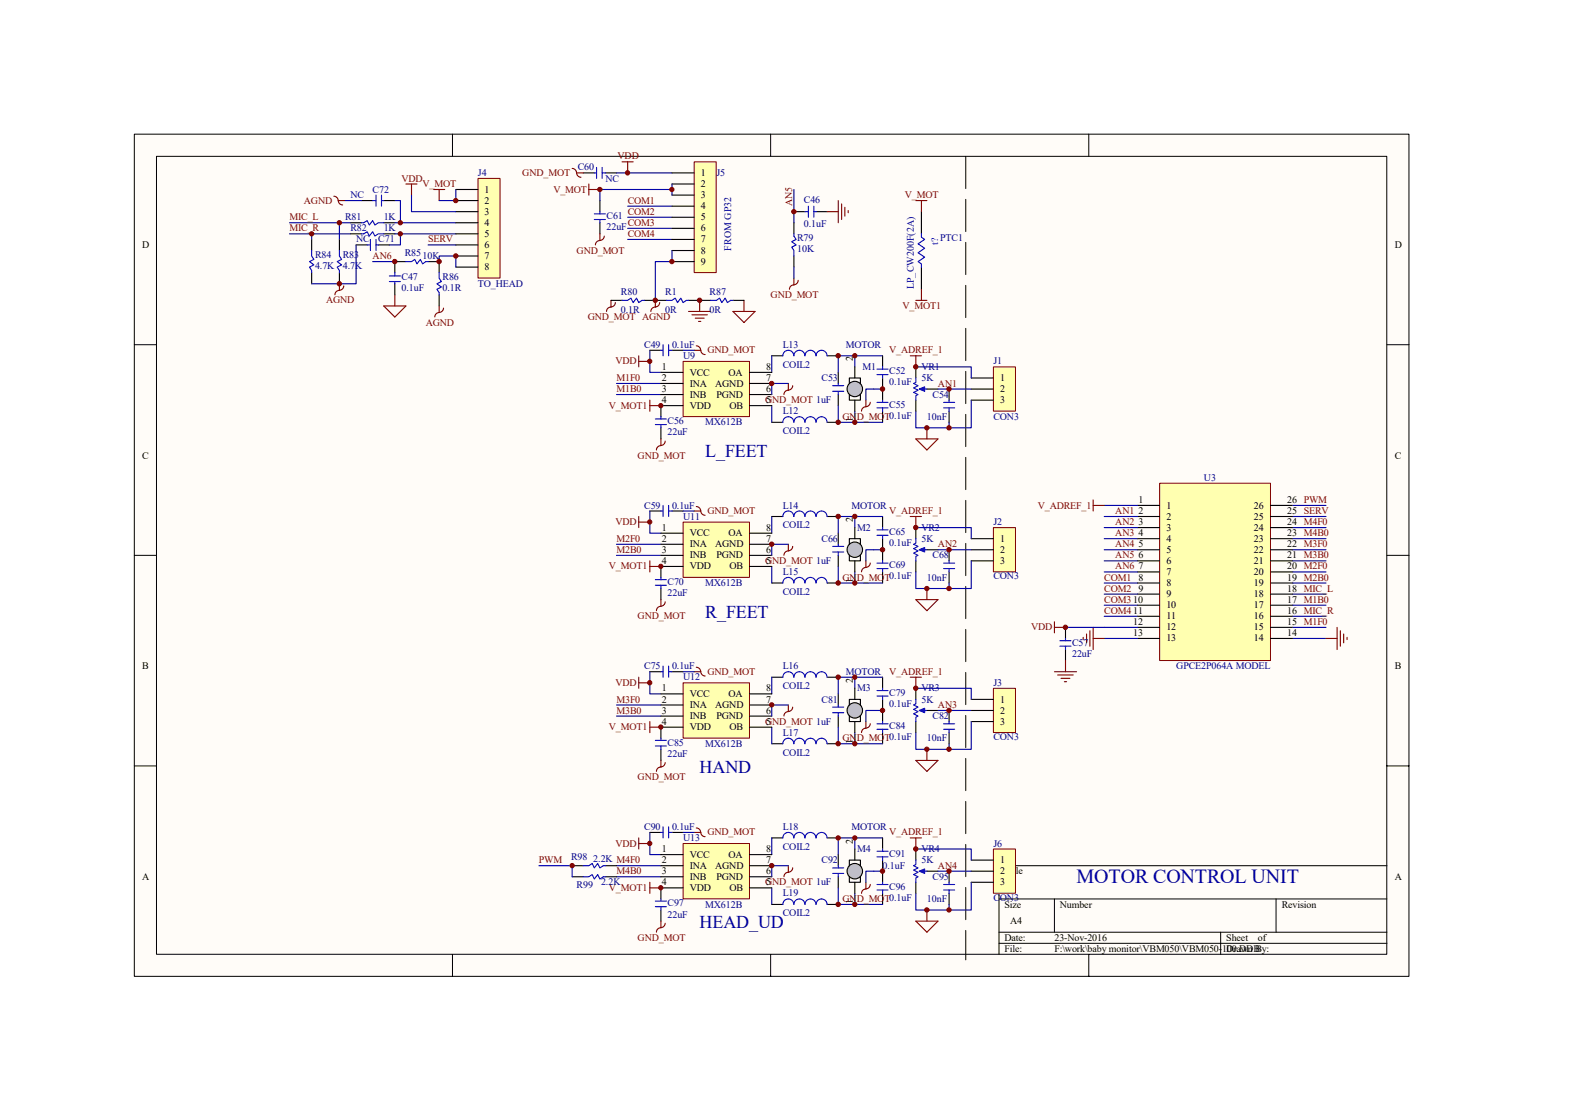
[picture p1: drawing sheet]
<svg xmlns="http://www.w3.org/2000/svg" width="297mm" height="210mm" viewBox="0 0 297 210" stroke-linecap="round" stroke-linejoin="round" font-family="sans-serif">
<path d="M25.4 25.4h241v159.1h-241z" fill="#fffcf8"/>
<g fill="none" stroke="#000" stroke-width=".19">
<path d="M25.4 25.4h241v159.1h-241zM29.6 29.5h232.6v150.9h-232.6zM85.6 25.4v4.1M145.7 25.4v4.1M205.9 25.4v4.1M25.4 65.2h4.2M262.2 65.2h4.2M25.4 105h4.2M262.2 105h4.2M25.4 144.8h4.2M262.2 144.8h4.2M188.9 169.9h73.3"/>
<path d="M188.9 176.2h73.3M188.9 178.3h73.3M199.4 169.9v6.3M230.8 176.2v4.2M241.3 169.9v6.3M262.2 163.6h-73.3v16.8M85.6 180.4v4.2M145.7 180.4v4.2M205.9 180.4v4.2"/>
</g>
<g fill="none" stroke="#000" stroke-width=".21">
<path d="M58.9 45.3v2M58.9 51.5v2.1M64.2 45.3v2M64.2 51.5v2.1M66.3 42.1h2.1M66.3 44.2h2.1M72.6 42.1h2.1M72.6 44.2h2.1M74.7 53.6v2.1M76.7 49.4h-2v2.1M80.9 49.4h2.1v2.1M83 55.7v2.1"/>
<path d="M115.5 56.8h2.1M121.8 56.8h4.2M130.2 56.8h4.2M138.6 56.8h2.1M150.1 42.1v2.1M150.1 48.4v2.1M150.1 40h2.1M154.3 40h2.1M174.2 40v4.2M174.2 50.5v4.2M122.9 66.2h2.1M125 76.7v2.1"/>
<path d="M127.1 66.2h2.1M145.9 67.2h2.1M145.9 79.8h2.1M156.4 67.2h2.1M156.4 79.8h2.1M158.5 70.4v2.1M158.5 74.6v2.1M166.9 67.2v2.1M166.9 71.4v4.2M166.9 77.7v2.1M173.2 69.3v2.1M173.2 75.6v2.1"/>
<path d="M175.3 73.5h2.1M179.4 73.5v2.1M179.4 77.7v2.1M122.9 96.6h2.1M125 80.9v2.1M127.1 96.6h2.1M145.9 97.6h2.1M156.4 97.6h2.1M166.9 97.6v2.1M173.2 99.7v2.1M125 107.1v2M125 111.2v2.1"/>
<path d="M145.9 110.2h2.1M156.4 110.2h2.1M158.5 100.8v2.1M158.5 105v2.1M166.9 101.8v4.2M166.9 108.1v2.1M173.2 106v2.1M175.3 103.9h2.1M179.4 103.9v2.1M179.4 108.1v2.1M122.9 127h2.1M125 137.4v2.1"/>
<path d="M127.1 127h2.1M145.9 128h2.1M156.4 128h2.1M158.5 131.1v2.1M158.5 135.3v2.1M166.9 128v2.1M166.9 132.2v4.2M166.9 138.5v2.1M173.2 130.1v2.1M173.2 136.4v2.1M175.3 134.3h2.1M179.4 134.3v2.1"/>
<path d="M179.4 138.5v2.1M122.9 157.3h2.1M125 141.6v2.1M127.1 157.3h2.1M145.9 140.6h2.1M145.9 158.4h2.1M156.4 140.6h2.1M156.4 158.4h2.1M166.9 158.4v2.1M108.2 163.6h2.1M108.2 165.7h2.1M114.5 163.6h2.1"/>
<path d="M114.5 165.7h2.1M125 167.8v2.1M125 172v2.1M145.9 170.9h2.1M156.4 170.9h2.1M158.5 161.5v2.1M158.5 165.7v2.1M166.9 162.6v4.2M166.9 168.8v2.1M173.2 160.5v2.1M173.2 166.8v2M175.3 164.7h2.1"/>
<path d="M179.4 164.7v2.1M179.4 168.8v2.1"/>
</g>
<g fill="none" stroke="#00f" stroke-width=".21">
<path d="M152.8 39v2.1M153.9 39v2.1M58.9 47.3v1.1l.4 .6-.8 .4 .8 .7-.8 .4 .4 .6v.4M64.2 47.3v1.1l.4 .6-.8 .4 .8 .7-.8 .4 .4 .6v.4M68.4 42.1h.4l.6-.4 .4 .8 .7-.8 .4 .8 .6-.4h1.1M68.4 44.2h.4l.6-.4 .4 .8 .7-.8 .4 .8 .6-.4h1.1M73.6 53.2h2.1M73.6 52.2h2.1M74.7 51.5v.7M74.7 53.2v.4M76.7 49.4h1.1l.6-.4 .4 .9 .7-.9 .4 .9 .6-.5h.4M83 51.5v1.1l.5 .6-.9 .4 .9 .7-.9 .4 .4 .6v.4"/>
<path d="M117.6 56.8h1.1l.6-.5 .4 .9 .7-.9 .4 .9 .6-.4h.4M126 56.8h1.1l.6-.5 .4 .9 .6-.9 .5 .9 .6-.4h.4M134.4 56.8h1l.7-.5 .4 .9 .6-.9 .4 .9 .7-.4h.4M150.1 44.2v.4l.4 .7-.8 .4 .8 .6-.8 .4 .4 .6v1.1M152.2 40h.6M153.9 40h.4M174.2 44.2v.6l.6 .5-1.2 .8 1.2 .8-1.2 .9 1.2 .8-1.2 .8 .6 .5v.6M123.9 79.2h2.1M125 66.2h.4M125 78.8v.4M125.4 65.2v2M126.4 66.2h.7"/>
<path d="M126.4 65.2v2M148 67.2a1.04 1.04 0 0 1 1.1-1 1.04 1.04 0 0 1 1 1M148 79.8a1.04 1.04 0 0 1 1.1-1 1.04 1.04 0 0 1 1 1M150.1 67.2a1.04 1.04 0 0 1 1-1 1.04 1.04 0 0 1 1.1 1 1.05 1.05 0 0 1 1-1 1.05 1.05 0 0 1 1.1 1 1.05 1.05 0 0 1 1-1 1.05 1.05 0 0 1 1.1 1M150.1 79.8a1.04 1.04 0 0 1 1-1 1.04 1.04 0 0 1 1.1 1 1.05 1.05 0 0 1 1-1 1.05 1.05 0 0 1 1.1 1 1.05 1.05 0 0 1 1-1 1.05 1.05 0 0 1 1.1 1M157.4 72.9h2.1M157.4 74h2.1M158.5 72.5v.4M158.5 74v.6M165.8 69.8h2.1M165.8 70.8h2.1M165.8 76.1h2.1"/>
<path d="M165.8 77.1h2.1M166.9 69.3v.5M166.9 70.8v.6M166.9 75.6v.5M166.9 77.1v.6M173.2 71.4v.9l-.5 .2 .9 .4-.9 .4 .9 .4-.9 .5 .9 .4-.4 .2v.8M174.2 73.5h1.1M178.4 76.1h2.1M178.4 77.1h2.1M179.4 75.6v.5M179.4 77.1v.6M123.9 80.2h2.1"/>
<path d="M125 80.2v.7M125 96.6h.4M125.4 95.5v2.1M126.4 96.6h.7M126.4 95.5v2.1M148 97.6a1.04 1.04 0 0 1 1.1-1 1.04 1.04 0 0 1 1 1M150.1 97.6a1.04 1.04 0 0 1 1-1 1.04 1.04 0 0 1 1.1 1 1.05 1.05 0 0 1 1-1 1.05 1.05 0 0 1 1.1 1 1.05 1.05 0 0 1 1-1 1.05 1.05 0 0 1 1.1 1M166.9 99.7v.4M123.9 109.6h2.1M123.9 110.6h2.1M125 109.1v.5M125 110.6v.6"/>
<path d="M148 110.2a1.04 1.04 0 0 1 1.1-1.1 1.04 1.04 0 0 1 1 1.1M150.1 110.2a1.04 1.04 0 0 1 1-1.1 1.04 1.04 0 0 1 1.1 1.1 1.05 1.05 0 0 1 1-1.1 1.05 1.05 0 0 1 1.1 1.1 1.05 1.05 0 0 1 1-1.1 1.05 1.05 0 0 1 1.1 1.1M157.4 103.3h2.1M157.4 104.3h2.1M158.5 102.9v.4M158.5 104.3v.7M165.8 100.1h2.1M165.8 101.2h2.1M165.8 106.4h2.1M165.8 107.5h2.1M166.9 101.2v.6M166.9 106v.4"/>
<path d="M166.9 107.5v.6M173.2 101.8v.9l-.5 .2 .9 .4-.9 .4 .9 .4-.9 .4 .9 .5-.4 .2v.8M174.2 103.9h1.1M178.4 106.4h2.1M178.4 107.5h2.1M179.4 106v.4M179.4 107.5v.6M123.9 139.9h2.1M125 139.5v.4M125 127h.4M125.4 125.9v2.1M126.4 127h.7"/>
<path d="M126.4 125.9v2.1M148 128a1.04 1.04 0 0 1 1.1-1 1.04 1.04 0 0 1 1 1M150.1 128a1.04 1.04 0 0 1 1-1 1.04 1.04 0 0 1 1.1 1 1.05 1.05 0 0 1 1-1 1.05 1.05 0 0 1 1.1 1 1.05 1.05 0 0 1 1-1 1.05 1.05 0 0 1 1.1 1M157.4 133.6h2.1M157.4 134.7h2.1M158.5 133.2v.4M158.5 134.7v.6M165.8 130.5h2.1M165.8 131.6h2.1M165.8 136.8h2.1M165.8 137.8h2.1M166.9 130.1v.4"/>
<path d="M166.9 131.6v.6M166.9 136.4v.4M166.9 137.8v.7M173.2 132.2v.8l-.5 .2 .9 .4-.9 .5 .9 .4-.9 .4 .9 .4-.4 .3v.8M174.2 134.3h1.1M178.4 136.8h2.1M178.4 137.8h2.1M179.4 136.4v.4M179.4 137.8v.7M123.9 141h2.1M125 141v.6M125 157.3h.4"/>
<path d="M125.4 156.3v2.1M126.4 157.3h.7M126.4 156.3v2.1M148 140.6a1.04 1.04 0 0 1 1.1-1.1 1.04 1.04 0 0 1 1 1.1M148 158.4a1.04 1.04 0 0 1 1.1-1.1 1.04 1.04 0 0 1 1 1.1M150.1 140.6a1.04 1.04 0 0 1 1-1.1 1.04 1.04 0 0 1 1.1 1.1 1.05 1.05 0 0 1 1-1.1 1.05 1.05 0 0 1 1.1 1.1 1.05 1.05 0 0 1 1-1.1 1.05 1.05 0 0 1 1.1 1.1M150.1 158.4a1.04 1.04 0 0 1 1-1.1 1.04 1.04 0 0 1 1.1 1.1 1.05 1.05 0 0 1 1-1.1 1.05 1.05 0 0 1 1.1 1.1 1.05 1.05 0 0 1 1-1.1 1.05 1.05 0 0 1 1.1 1.1M101.9 163.6h6.3v2.1M110.3 163.6h1l.7-.4 .4 .8 .6-.8 .4 .8 .7-.4h.4M110.3 165.7h1l.7-.4 .4 .8 .6-.8 .4 .8 .7-.4h.4M123.9 170.3h2.1M123.9 171.4h2.1"/>
<path d="M125 169.9v.4M125 171.4v.6M148 170.9a1.04 1.04 0 0 1 1.1-1 1.04 1.04 0 0 1 1 1M150.1 170.9a1.04 1.04 0 0 1 1-1 1.04 1.04 0 0 1 1.1 1 1.05 1.05 0 0 1 1-1 1.05 1.05 0 0 1 1.1 1 1.05 1.05 0 0 1 1-1 1.05 1.05 0 0 1 1.1 1M157.4 164h2.1M157.4 165.1h2.1M158.5 163.6v.4M158.5 165.1v.6M165.8 160.9h2.1M165.8 161.9h2.1M165.8 167.2h2.1M165.8 168.2h2.1"/>
<path d="M166.9 160.5v.4M166.9 161.9v.7M166.9 166.8v.4M166.9 168.2v.6M173.2 162.6v.8l-.5 .2 .9 .4-.9 .4 .9 .5-.9 .4 .9 .4-.4 .2v.9M174.2 164.7h1.1M178.4 167.2h2.1M178.4 168.2h2.1M179.4 166.8v.4M179.4 168.2v.6"/>
</g>
<g fill="#00f" stroke="#00f" stroke-width=".21">
<path d="M173.8 73.5l1-.4v.9z"/>
<path d="M173.8 103.9l1-.4v.8z"/>
<path d="M173.8 134.3l1-.4v.8z"/>
<path d="M173.8 164.7l1-.5v.9z"/>
</g>
<g fill="none" stroke="#800000" stroke-width=".21">
<path d="M76.7 34.8h2.1M77.8 34.8v2.1M82 35.8h2.1M83 35.8v2.1M111.3 34.8v2.1M111.3 35.8h2.1M117.6 30.6h2.1M118.7 30.6v2.1M158.5 37.9v4.2M159.1 38.5v3M159.7 39.2v1.7M160.4 39.8v.4"/>
<path d="M173.2 37.9h2.1M174.2 37.9v2.1M64.2 53.6v1.3M65 54a1.01 1.01 0 0 1-1.2 .9l-.4 .5-.1 .3M72.6 57.8h4.1l-2 2.1zM74.7 55.7v2.1M83 57.8v1.3a.81 .81 0 0 0-.8 .8M83.9 58.2a.84 .84 0 0 1-.9 .9M115.5 56.8v1.2a.81 .81 0 0 0-.8 .9M116.3 57.2a.85 .85 0 0 1-.8 .8M123.9 56.8v1.2a.81 .81 0 0 0-.8 .9M124.7 57.2a.85 .85 0 0 1-.8 .8"/>
<path d="M130.2 58.9h4.2M130.8 59.5h2.9M132.3 56.8v2.1M138.6 58.9h4.2l-2.1 2.1zM140.7 56.8v2.1M150.1 52.6v1.2M150.9 53a1.01 1.01 0 0 1-1.1 .9l-.5 .4v.4M156.4 40h2.1M173.2 56.8h2.1M174.2 54.7v2.1M120.8 67.2v2.1M120.8 68.3h2.1"/>
<path d="M122.9 75.6v2.1M122.9 76.7h2.1M131.3 66.2h1.2M131.5 60.1h1.6M131.7 65.4a.99 .99 0 0 1 .9 1.1l.4 .4 .3 .1M132.1 60.7h.4M149.1 73.7a.81 .81 0 0 0-.9 .9M149.1 72.5v1.2M149.9 72.9a.84 .84 0 0 1-.8 .8M172.1 67.2h2.1M173.2 67.2v2.1M120.8 97.6v2.1"/>
<path d="M120.8 98.7h2.1M124.9 84.2a.81 .81 0 0 0-.8 .8M125 83v1.2M125.8 83.4a.84 .84 0 0 1-.9 .8M131.3 96.6h1.2M131.7 95.7a.83 .83 0 0 1 .8 .9M132.5 96.6a.83 .83 0 0 0 .8 .8M172.1 97.6h2.1M173.2 83h4.2l-2.1 2zM173.2 97.6v2.1M175.3 80.9v2.1M122.9 106v2.1"/>
<path d="M122.9 107.1h2.1M125 113.3v1.3M125.8 113.7a1 1 0 0 1-1.2 1l-.4 .4-.1 .3M149.1 102.9v1.2a.81 .81 0 0 0-.9 .8M149.9 103.3a.84 .84 0 0 1-.8 .8M173.2 113.3h4.2l-2.1 2.1zM175.3 111.2v2.1M120.8 128v2.1M120.8 129.1h2.1M122.9 136.4v2.1M122.9 137.4h2.1M131.3 127h1.2"/>
<path d="M131.7 126.1a.99 .99 0 0 1 .9 1.2l.4 .4 .3 .1M149.1 134.5a.81 .81 0 0 0-.9 .8M149.1 133.2v1.3M149.9 133.6a.84 .84 0 0 1-.8 .9M172.1 128h2.1M173.2 128v2.1M120.8 158.4v2.1M120.8 159.4h2.1M124.9 145a.81 .81 0 0 0-.8 .8M125 143.7v1.3M125.8 144.1a.84 .84 0 0 1-.9 .8M131.3 157.3h1.2"/>
<path d="M131.7 156.5a.83 .83 0 0 1 .8 .8M132.5 157.3a.83 .83 0 0 0 .8 .8M172.1 158.4h2.1M173.2 158.4v2.1M173.2 143.7h4.2l-2.1 2.1zM175.3 141.6v2.1M122.9 166.8v2M122.9 167.8h2.1M124.9 175.3a.81 .81 0 0 0-.8 .9M125 174.1v1.2M125.8 174.5a.84 .84 0 0 1-.9 .8M149.1 163.6v1.3a.81 .81 0 0 0-.9 .8"/>
<path d="M149.9 164a.84 .84 0 0 1-.8 .8M173.2 174.1h4.2l-2.1 2.1zM175.3 172v2.1"/>
</g>
<g fill="none" stroke="#000080" stroke-width=".21">
<path d="M83 37.9h3.2M118.7 32.7h8.4M118.7 39h8.4M150.1 35.8v6.3M54.7 42.1h11.6M54.7 44.2h11.6M58.9 44.2v1.1M58.9 53.6h5.3M64.2 42.1v3.2M70.5 49.4h4.2M74.7 42.1h11.5M74.7 44.2h11.5"/>
<path d="M80.9 46.3h5.3M86.2 48.4h-3.2v1M118.7 41.1h8.4M118.7 43.2h8.4M118.7 45.3h8.4M150.1 50.5v2.1M116.6 72.5h8.4M116.6 74.6h8.4M122.9 66.2v4.2h2.1M129.2 66.2h2.1M145.9 72.5h3.2M145.9 67.2v3.2"/>
<path d="M145.9 76.7v3.1M158.5 76.7v3.1h3.1v-2.1M161.6 69.3v-2.1h-3.1v3.2M161.6 67.2h5.3M161.6 79.8h5.3M165.2 73.5h1.7M173.2 77.7v3.2h6.2v-1.1M177.4 73.5h2M122.9 96.6v4.2h2.1M129.2 96.6h2.1M145.9 97.6v3.2M161.6 99.7v-2.1h-3.1v3.2"/>
<path d="M161.6 97.6h5.3M116.6 102.9h8.4M116.6 105h8.4M145.9 102.9h3.2M145.9 107.1v3.1M158.5 107.1v3.1h3.1v-2.1M161.6 110.2h5.3M165.2 103.9h1.7M173.2 108.1v3.1h6.2v-1M177.4 103.9h2M116.6 133.2h8.4M116.6 135.3h8.4"/>
<path d="M122.9 127v4.1h2.1M129.2 127h2.1M145.9 133.2h3.2M145.9 128v3.1M145.9 137.4v3.2M158.5 137.4v3.2h3.1v-2.1M161.6 130.1v-2.1h-3.1v3.1M161.6 128h5.3M165.2 134.3h1.7M173.2 138.5v3.1h6.2v-1M177.4 134.3h2M122.9 157.3v4.2h2.1"/>
<path d="M129.2 157.3h2.1M145.9 158.4v3.1M161.6 158.4h5.3M161.6 140.6h5.3M116.6 163.6h8.4M116.6 165.7h8.4M145.9 163.6h3.2M145.9 167.8v3.1M158.5 167.8v3.1h3.1v-2.1M161.6 160.5v-2.1h-3.1v3.1M161.6 170.9h5.3M165.2 164.7h1.7"/>
<path d="M173.2 168.8v3.2h6.2v-1.1M177.4 164.7h2"/>
</g>
<path d="M182.6 29.5v151.9" fill="none" stroke="#000" stroke-width=".19" stroke-dasharray="6.1 2"/>
<g fill="#800000" stroke="#800000" stroke-width=".19">
<circle cx="122.8" cy="159.4" r=".41"/>
<circle cx="122.8" cy="129" r=".41"/>
<circle cx="122.8" cy="98.7" r=".4"/>
<circle cx="122.8" cy="68.3" r=".4"/>
<circle cx="161.6" cy="170.9" r=".41"/>
<circle cx="161.6" cy="158.4" r=".4"/>
<circle cx="161.6" cy="140.6" r=".41"/>
<circle cx="161.6" cy="128" r=".41"/>
<circle cx="161.6" cy="110.2" r=".41"/>
<circle cx="161.6" cy="97.6" r=".41"/>
<circle cx="161.6" cy="79.8" r=".41"/>
<circle cx="161.6" cy="67.2" r=".41"/>
<circle cx="175.2" cy="172" r=".41"/>
<circle cx="175.2" cy="141.6" r=".41"/>
<circle cx="175.2" cy="111.2" r=".41"/>
<circle cx="175.2" cy="80.9" r=".41"/>
</g>
<circle cx="161.6" cy="73.5" r="1.46" fill="#c0c0c0" stroke="#000" stroke-width=".21"/>
<path d="M160.6 74.6v1h2.1v-1M160.6 72.5v-1.1h2.1v1.1M161.6 69.3v2.1M161.6 75.6v2.1" fill="none" stroke="#000" stroke-width=".21"/>
<circle cx="161.6" cy="103.9" r="1.46" fill="#c0c0c0" stroke="#000" stroke-width=".21"/>
<path d="M161.6 99.7v2.1M160.6 105v1h2.1v-1M160.6 102.9v-1.1h2.1v1.1M161.6 106v2.1" fill="none" stroke="#000" stroke-width=".21"/>
<circle cx="161.6" cy="134.3" r="1.46" fill="#c0c0c0" stroke="#000" stroke-width=".21"/>
<path d="M160.6 135.3v1.1h2.1v-1.1M160.6 133.2v-1h2.1v1M161.6 130.1v2.1M161.6 136.4v2.1" fill="none" stroke="#000" stroke-width=".21"/>
<circle cx="161.6" cy="164.7" r="1.46" fill="#c0c0c0" stroke="#000" stroke-width=".21"/>
<path d="M160.6 165.7v1.1h2.1v-1.1M160.6 163.6v-1h2.1v1M161.6 160.5v2.1M161.6 166.8v2" fill="none" stroke="#000" stroke-width=".21"/>
<path d="M163.7 76.9a.81 .81 0 0 0-.8 .8M163.7 75.6v1.3M164.5 76a.84 .84 0 0 1-.8 .9M163.7 107.3a.81 .81 0 0 0-.8 .8M163.7 106v1.3M164.5 106.4a.84 .84 0 0 1-.8 .8M163.7 136.4v1.2a.81 .81 0 0 0-.8 .9M164.5 136.8a.84 .84 0 0 1-.8 .8M163.7 166.8v1.2a.81 .81 0 0 0-.8 .8M164.5 167.2a.85 .85 0 0 1-.8 .8" fill="none" stroke="#800000" stroke-width=".21"/>
<path d="M165.2 73.5h-1.5v2.1M165.2 103.9h-1.5v2.1M165.2 134.3h-1.5v2.1M165.2 164.7h-1.5v2.1" fill="none" stroke="#000080" stroke-width=".21"/>
<path d="M90.4 33.7h4.1v18.9h-4.1z" fill="#ffffb0"/>
<path d="M90.4 33.7h4.1v18.9h-4.1z" fill="none" stroke="#800000" stroke-width=".19"/>
<path d="M86.2 35.8h4.2M86.2 37.9h4.2M86.2 40h4.2M86.2 42.1h4.2M86.2 44.2h4.2M86.2 46.3h4.2M86.2 48.4h4.2M86.2 50.5h4.2" fill="none" stroke="#000" stroke-width=".21"/>
<g fill="#800000" stroke="#800000" stroke-width=".19">
<circle cx="64.2" cy="42.1" r=".41"/>
<circle cx="58.9" cy="44.2" r=".4"/>
</g>
<path d="M86.2 35.8v2.1M86.2 48.4v2.1" fill="none" stroke="#000080" stroke-width=".21"/>
<path d="M131.3 30.6h4.1v20.9h-4.1z" fill="#ffffb0"/>
<path d="M131.3 30.6h4.1v20.9h-4.1z" fill="none" stroke="#800000" stroke-width=".19"/>
<path d="M127.1 32.7h4.2M127.1 34.8h4.2M127.1 36.9h4.2M127.1 39h4.2M127.1 41.1h4.2M127.1 43.2h4.2M127.1 45.3h4.2M127.1 47.3h4.2M127.1 49.4h4.2" fill="none" stroke="#000" stroke-width=".21"/>
<path d="M118.7 35.8h8.4M127.1 34.8v2.1M127.1 47.3v2.1h-3.2v7.4" fill="none" stroke="#000080" stroke-width=".21"/>
<g fill="#800000" stroke="#800000" stroke-width=".19">
<circle cx="127" cy="35.8" r=".4"/>
<circle cx="86.2" cy="37.9" r=".41"/>
<circle cx="86.2" cy="48.4" r=".42"/>
<circle cx="127" cy="49.4" r=".41"/>
<circle cx="123.9" cy="56.8" r=".42"/>
<circle cx="132.3" cy="56.8" r=".42"/>
<circle cx="150.1" cy="40" r=".41"/>
<circle cx="166.9" cy="73.5" r=".42"/>
<circle cx="158.5" cy="67.2" r=".42"/>
<circle cx="158.5" cy="79.8" r=".42"/>
<circle cx="158.5" cy="97.6" r=".42"/>
<circle cx="158.5" cy="110.2" r=".42"/>
<circle cx="158.5" cy="128" r=".42"/>
<circle cx="158.5" cy="140.6" r=".42"/>
<circle cx="158.5" cy="158.4" r=".41"/>
<circle cx="158.5" cy="170.9" r=".42"/>
<circle cx="166.9" cy="103.9" r=".42"/>
<circle cx="166.9" cy="134.3" r=".42"/>
<circle cx="166.9" cy="164.6" r=".42"/>
<circle cx="108.2" cy="163.6" r=".41"/>
<circle cx="83" cy="49.4" r=".42"/>
<circle cx="74.6" cy="49.4" r=".42"/>
</g>
<path d="M187.9 69.4h4.1v8.3h-4.1z" fill="#ffffb0"/>
<path d="M187.8 69.3h4.2v8.4h-4.2z" fill="none" stroke="#800000" stroke-width=".19"/>
<path d="M183.6 71.4h4.2M183.6 73.5h4.2M183.6 75.6h4.2" fill="none" stroke="#000" stroke-width=".21"/>
<path d="M173.2 69.3h10.4v2.1M179.4 73.5h4.2M183.6 75.6v5.3h-4.2" fill="none" stroke="#000080" stroke-width=".21"/>
<g fill="#800000" stroke="#800000" stroke-width=".19">
<circle cx="173.1" cy="69.3" r=".42"/>
<circle cx="179.4" cy="73.5" r=".42"/>
<circle cx="179.4" cy="80.9" r=".41"/>
</g>
<path d="M187.9 99.7h4.1v8.4h-4.1z" fill="#ffffb0"/>
<path d="M187.8 99.7h4.2v8.4h-4.2z" fill="none" stroke="#800000" stroke-width=".19"/>
<path d="M183.6 101.8h4.2M183.6 103.9h4.2M183.6 106h4.2" fill="none" stroke="#000" stroke-width=".21"/>
<path d="M173.2 99.7h10.4v2.1M179.4 103.9h4.2M183.6 106v5.2h-4.2" fill="none" stroke="#000080" stroke-width=".21"/>
<g fill="#800000" stroke="#800000" stroke-width=".19">
<circle cx="173.1" cy="99.7" r=".42"/>
<circle cx="179.4" cy="103.9" r=".42"/>
<circle cx="179.4" cy="111.2" r=".41"/>
</g>
<path d="M187.9 130.1h4.1v8.4h-4.1z" fill="#ffffb0"/>
<path d="M187.8 130.1h4.2v8.4h-4.2z" fill="none" stroke="#800000" stroke-width=".19"/>
<path d="M183.6 132.2h4.2M183.6 134.3h4.2M183.6 136.4h4.2" fill="none" stroke="#000" stroke-width=".21"/>
<path d="M173.2 130.1h10.4v2.1M179.4 134.3h4.2M183.6 136.4v5.2h-4.2" fill="none" stroke="#000080" stroke-width=".21"/>
<g fill="#800000" stroke="#800000" stroke-width=".19">
<circle cx="173.1" cy="130.1" r=".42"/>
<circle cx="179.4" cy="134.3" r=".42"/>
<circle cx="179.4" cy="141.6" r=".41"/>
</g>
<path d="M187.9 160.5h4.1v8.3h-4.1z" fill="#ffffb0"/>
<path d="M187.8 160.5h4.2v8.3h-4.2z" fill="none" stroke="#800000" stroke-width=".19"/>
<path d="M183.6 162.6h4.2M183.6 164.7h4.2M183.6 166.8h4.2" fill="none" stroke="#000" stroke-width=".21"/>
<path d="M173.2 160.5h10.4v2.1M179.4 164.7h4.2M183.6 166.8v5.2h-4.2" fill="none" stroke="#000080" stroke-width=".21"/>
<g fill="#800000" stroke="#800000" stroke-width=".19">
<circle cx="173.1" cy="160.5" r=".42"/>
<circle cx="179.4" cy="164.6" r=".42"/>
<circle cx="179.4" cy="172" r=".41"/>
</g>
<path d="M219.3 91.4h20.9v33.4h-20.9z" fill="#ffffb0"/>
<path d="M219.3 91.3h20.9v33.5h-20.9z" fill="none" stroke="#800000" stroke-width=".19"/>
<g fill="none" stroke="#000" stroke-width=".21">
<path d="M215.1 95.5h4.2M215.1 97.6h4.2M215.1 99.7h4.2M240.2 95.5h4.2M240.2 97.6h4.2M240.2 99.7h4.2M215.1 101.8h4.2M215.1 103.9h4.2M215.1 106h4.2M215.1 108.1h4.2M215.1 110.2h4.2M215.1 112.3h4.2"/>
<path d="M215.1 114.4h4.2M215.1 116.5h4.2M215.1 118.6h4.2M240.2 101.8h4.2M240.2 103.9h4.2M240.2 106h4.2M240.2 108.1h4.2M240.2 110.2h4.2M240.2 112.3h4.2M240.2 114.4h4.2M240.2 116.5h4.2M240.2 118.6h4.2"/>
<path d="M215.1 120.7h4.2M240.2 120.7h4.2"/>
</g>
<g fill="none" stroke="#000080" stroke-width=".21">
<path d="M208.8 95.5h6.3M208.8 97.6h6.3M208.8 99.7h6.3M244.4 95.5h6.3M244.4 97.6h6.3M244.4 99.7h6.3M208.8 101.8h6.3M208.8 103.9h6.3M208.8 106h6.3M208.8 108.1h6.3M208.8 110.2h6.3M208.8 112.3h6.3"/>
<path d="M208.8 114.4h6.3M208.8 116.5h6.3M208.8 118.6h6.3M244.4 101.8h6.3M244.4 103.9h6.3M244.4 106h6.3M244.4 108.1h6.3M244.4 110.2h6.3M244.4 112.3h6.3M244.4 114.4h6.3M244.4 116.5h6.3M244.4 118.6h6.3"/>
<path d="M208.8 120.7h6.3M244.4 120.7h6.3"/>
</g>
<g fill="none" stroke="#800000" stroke-width=".21">
<path d="M206.7 94.5v2.1M206.7 95.5h2.1M199.4 117.5v2.1M199.4 118.6h2.1M205.4 119.8v1.7M206.1 119.2v2.9M206.7 118.6v4.2M252.8 118.6v4.2M253.4 119.2v2.9M254.1 119.8v1.7M204.8 120.5v.4M206.7 120.7h2.1"/>
<path d="M250.7 120.7h2.1M254.7 120.5v.4"/>
</g>
<path d="M129.2 68.3h12.5v10.4h-12.5z" fill="#ffffb0"/>
<path d="M129.2 68.3h12.5v10.4h-12.5z" fill="none" stroke="#800000" stroke-width=".19"/>
<path d="M125 76.7h4.2M125 72.5h4.2M125 74.6h4.2M125 70.4h4.2M141.7 76.7h4.2M141.7 72.5h4.2M141.7 74.6h4.2M141.7 70.4h4.2" fill="none" stroke="#000" stroke-width=".21"/>
<circle cx="124.9" cy="76.7" r=".4" fill="#800000" stroke="#800000" stroke-width=".19"/>
<path d="M129.2 98.7h12.5v10.4h-12.5z" fill="#ffffb0"/>
<path d="M129.2 98.7h12.5v10.4h-12.5z" fill="none" stroke="#800000" stroke-width=".19"/>
<path d="M125 107.1h4.2M125 102.9h4.2M125 105h4.2M125 100.8h4.2M141.7 107.1h4.2M141.7 102.9h4.2M141.7 105h4.2M141.7 100.8h4.2" fill="none" stroke="#000" stroke-width=".21"/>
<circle cx="124.9" cy="107" r=".4" fill="#800000" stroke="#800000" stroke-width=".19"/>
<path d="M129.2 129.1h12.5v10.4h-12.5z" fill="#ffffb0"/>
<path d="M129.2 129.1h12.5v10.4h-12.5z" fill="none" stroke="#800000" stroke-width=".19"/>
<path d="M125 137.4h4.2M125 133.2h4.2M125 135.3h4.2M125 131.1h4.2M141.7 137.4h4.2M141.7 133.2h4.2M141.7 135.3h4.2M141.7 131.1h4.2" fill="none" stroke="#000" stroke-width=".21"/>
<circle cx="124.9" cy="137.4" r=".4" fill="#800000" stroke="#800000" stroke-width=".19"/>
<path d="M129.2 159.4h12.5v10.5h-12.5z" fill="#ffffb0"/>
<path d="M129.2 159.4h12.5v10.5h-12.5z" fill="none" stroke="#800000" stroke-width=".19"/>
<g fill="none" stroke="#000" stroke-width=".21">
<path d="M68.4 37.9h2.1M72.6 37.9h2.1M110.3 32.7h2.1M113.4 37.9v2.1M114.5 32.7h2.1M67.3 46.3h2.1M71.5 46.3h2.1M113.4 42.1v2.1M201.5 118.6v2.1M201.5 122.8v2.1M125 167.8h4.2M125 163.6h4.2"/>
<path d="M125 165.7h4.2M125 161.5h4.2M141.7 167.8h4.2M141.7 163.6h4.2M141.7 165.7h4.2M141.7 161.5h4.2"/>
</g>
<g fill="#800000" stroke="#800000" stroke-width=".19">
<circle cx="124.9" cy="167.8" r=".4"/>
<circle cx="145.9" cy="72.5" r=".41"/>
<circle cx="145.9" cy="102.8" r=".41"/>
<circle cx="145.9" cy="163.6" r=".42"/>
<circle cx="145.9" cy="133.2" r=".41"/>
<circle cx="201.4" cy="118.6" r=".42"/>
<circle cx="75.7" cy="42.1" r=".4"/>
<circle cx="75.7" cy="44.2" r=".4"/>
<circle cx="64.2" cy="53.6" r=".42"/>
<circle cx="118.6" cy="32.7" r=".41"/>
<circle cx="113.4" cy="35.8" r=".41"/>
</g>
<path d="M65.2 37.9h3.2M74.7 37.9h1v4.2M77.8 36.9v3.1h8.4M116.6 32.7h2.1M118.7 35.8h-5.3v2.1M67.3 46.3v7.3h-3.1M75.7 44.2v2.1h-2.1M145.9 72.5v2.1M145.9 102.9v2.1M201.5 118.6h7.3M145.9 133.2v2.1M145.9 163.6v2.1" fill="none" stroke="#000080" stroke-width=".21"/>
<g fill="none" stroke="#00f" stroke-width=".21">
<path d="M70.5 37.9h.6M71.1 36.9v2.1M72.1 37.9h.5M72.1 36.9v2.1M112.4 32.7h.4M112.8 31.6v2.1M113.9 32.7h.6M113.9 31.6v2.1M69.4 46.3h.6M70 45.3v2M71.1 46.3h.4M71.1 45.3v2"/>
<path d="M112.4 40.4h2.1M112.4 41.5h2.1M113.4 40v.4M113.4 41.5v.6M200.4 121.1h2.1M200.4 122.1h2.1M201.5 120.7v.4M201.5 122.1v.7"/>
</g>
<g fill="none" stroke="#800000" stroke-width=".21">
<path d="M63.1 37.1a.83 .83 0 0 1 .8 .8M64 37.9h1.2M64 37.9a.83 .83 0 0 0 .8 .8M108.2 31.8a.83 .83 0 0 1 .8 .9M110.3 32.7h-1.3a.83 .83 0 0 0 .9 .8M113.4 45.5a.81 .81 0 0 0-.8 .8M113.4 44.2v1.3M114.3 44.6a.85 .85 0 0 1-.9 .8M199.4 127h4.2M200 127.6h2.9M200.6 128.2h1.7M201.2 128.8h.5"/>
<path d="M201.5 124.9v2.1"/>
</g>
<text font-size="3.8" fill="#000080" x="203.6" y="167">MOTOR CONTROL UNIT</text>
<g font-size="3.4" fill="#000080">
<text x="133.3" y="86.4">L_FEET</text>
<text x="133.3" y="116.8">R_FEET</text>
<text x="132.3" y="146.1">HAND</text>
<text x="132.3" y="175.4">HEAD_UD</text>
</g>
<g font-size="1.9" fill="#800000">
<text x="75.9" y="34.3">VDD</text>
<text x="79.9" y="35.3">V_MOT</text>
<text x="98.8" y="33.3">GND_MOT</text>
<text x="116.8" y="30.1">VDD</text>
<text x="54.7" y="41.6">MIC_L</text>
<text x="57.5" y="38.5">AGND</text>
<text x="104.6" y="36.4">V_MOT</text>
<text x="118.7" y="38.5">COM1</text>
<text x="118.7" y="40.6">COM2</text>
<text x="149.8" y="39" transform="rotate(-90 149.8 39)">AN5</text>
<text x="171.1" y="37.4">V_MOT</text>
<text x="54.7" y="43.7">MIC_R</text>
<text x="80.9" y="45.8">SERV</text>
<text x="109" y="47.9">GND_MOT</text>
<text x="118.7" y="42.7">COM3</text>
<text x="118.7" y="44.8">COM4</text>
<text x="70.5" y="49">AN6</text>
<text x="61.7" y="57.4">AGND</text>
<text x="145.7" y="56.3">GND_MOT</text>
<text x="170.6" y="58.4">V_MOT1</text>
<text x="80.5" y="61.6">AGND</text>
<text x="111.1" y="60.5">GND_MOT AGND</text>
<text x="116.4" y="68.9">VDD</text>
<text x="133.7" y="66.8">GND_MOT</text>
<text x="168.1" y="66.8">V_ADREF_1</text>
<text x="115.1" y="77.3">V_MOT1</text>
<text x="116.6" y="72">M1F0</text>
<text x="116.6" y="74.1">M1B0</text>
<text x="144.6" y="76.2">GND_MOT 1uF</text>
<text x="177.4" y="73.1">AN1</text>
<text x="159.3" y="79.4">GND_MOT0.1uF</text>
<text x="120.6" y="86.7">GND_MOT</text>
<text x="116.4" y="99.3">VDD</text>
<text x="133.7" y="97.2">GND_MOT</text>
<text x="168.1" y="97.2">V_ADREF_1</text>
<text x="196.2" y="96.1">V_ADREF_1</text>
<text x="210.9" y="97.2">AN1</text>
<text x="210.9" y="99.3">AN2</text>
<text x="210.9" y="101.3">AN3</text>
<text x="115.1" y="107.6">V_MOT1</text>
<text x="116.6" y="102.4">M2F0</text>
<text x="116.6" y="104.5">M2B0</text>
<text x="144.6" y="106.6">GND_MOT 1uF</text>
<text x="177.4" y="103.4">AN2</text>
<text x="210.9" y="107.6">AN6</text>
<text x="210.9" y="105.5">AN5</text>
<text x="210.9" y="103.4">AN4</text>
<text x="159.3" y="109.7">GND_MOT0.1uF</text>
<text x="208.8" y="109.7">COM1</text>
<text x="208.8" y="111.8">COM2</text>
<text x="208.8" y="113.9">COM3</text>
<text x="120.6" y="117.1">GND_MOT</text>
<text x="195" y="119.1">VDD</text>
<text x="208.8" y="116">COM4</text>
<text x="116.4" y="129.6">VDD</text>
<text x="133.7" y="127.5">GND_MOT</text>
<text x="168.1" y="127.5">V_ADREF_1</text>
<text x="116.6" y="132.8">M3F0</text>
<text x="116.6" y="134.9">M3B0</text>
<text x="144.6" y="137">GND_MOT 1uF</text>
<text x="177.4" y="133.8">AN3</text>
<text x="115.1" y="138">V_MOT1</text>
<text x="159.3" y="140.1">GND_MOT0.1uF</text>
<text x="120.6" y="147.4">GND_MOT</text>
<text x="116.4" y="160">VDD</text>
<text x="133.7" y="157.9">GND_MOT</text>
<text x="168.1" y="157.9">V_ADREF_1</text>
<text x="101.9" y="163.2">PWM</text>
<text x="116.6" y="165.2">M4B0</text>
<text x="144.6" y="167.3">GND_MOT 1uF</text>
<text x="177.4" y="164.2">AN4</text>
<text x="115.1" y="168.4">V_MOT1</text>
<text x="159.3" y="170.5">GND_MOT0.1uF</text>
<text x="120.6" y="177.8">GND_MOT</text>
</g>
<g font-size="1.9" fill="#000080">
<text x="90.4" y="33.3">J4</text>
<text x="109.2" y="32.2">C60</text>
<text x="114.5" y="34.3">NC</text>
<text x="135.4" y="33.3">J5</text>
<text x="65.2" y="41.6">R81</text>
<text x="66.3" y="37.4">NC</text>
<text x="70.5" y="36.4">C72</text>
<text x="72.6" y="41.6">1K</text>
<text x="114.7" y="41.4">C61</text>
<text x="152" y="38.3">C46</text>
<text x="66.3" y="43.7">R82</text>
<text x="67.3" y="45.8">NC</text>
<text x="71.5" y="45.8">C71</text>
<text x="72.6" y="43.7">1K</text>
<text x="114.7" y="43.5">22uF</text>
<text x="138.2" y="47.3" transform="rotate(-90 138.2 47.3)">FROM GP32</text>
<text x="150.7" y="45.6">R79</text>
<text x="150.7" y="47.7">10K</text>
<text x="152" y="42.9">0.1uF</text>
<text x="177.8" y="45.6">PTC1</text>
<text x="59.6" y="48.8">R84</text>
<text x="59.6" y="50.9">4.7K</text>
<text x="64.8" y="48.8">R83</text>
<text x="64.8" y="50.9">4.7K</text>
<text x="75.9" y="53">C47</text>
<text x="76.5" y="48.3">R85</text>
<text x="79.9" y="49">10K</text>
<text x="83.7" y="53">R86</text>
<text x="75.9" y="55.1">0.1uF</text>
<text x="83.7" y="55.1">0.1R</text>
<text x="90.4" y="54.2">TO_HEAD</text>
<text x="117.4" y="55.7">R80</text>
<text x="117.4" y="59.2">0.1R</text>
<text x="125.8" y="55.7">R1</text>
<text x="125.8" y="59.2">0R</text>
<text x="134.2" y="55.7">R87</text>
<text x="134.2" y="59.2">0R</text>
<text x="172.8" y="54.7" transform="rotate(-90 172.8 54.7)">LP_CW200F(2A)</text>
<text x="121.8" y="65.7">C49</text>
<text x="127.1" y="65.7">0.1uF</text>
<text x="148" y="65.7">L13</text>
<text x="160" y="65.7">MOTOR</text>
<text x="129.2" y="67.8">U9</text>
<text x="148" y="69.5">COIL2</text>
<text x="163.1" y="69.9">M1</text>
<text x="168.1" y="70.8">C52</text>
<text x="174.2" y="69.9">VR1</text>
<text x="187.8" y="68.9">J1</text>
<text x="155.3" y="72">C53</text>
<text x="168.1" y="72.9">0.1uF</text>
<text x="168.1" y="77">C55</text>
<text x="174.2" y="72">5K</text>
<text x="176.3" y="75.2">C54</text>
<text x="126.2" y="80.2">C56</text>
<text x="126.2" y="82.3">22uF</text>
<text x="133.3" y="80.4">MX612B</text>
<text x="148" y="78.3">L12</text>
<text x="148" y="82.1">COIL2</text>
<text x="175.3" y="79.4">10nF</text>
<text x="187.8" y="79.4">CON3</text>
<text x="227.6" y="90.9">U3</text>
<text x="121.8" y="96.1">C59</text>
<text x="127.1" y="96.1">0.1uF</text>
<text x="129.2" y="98.2">U11</text>
<text x="148" y="96.1">L14</text>
<text x="148" y="99.9">COIL2</text>
<text x="161" y="96.1">MOTOR</text>
<text x="162" y="100.3">M2</text>
<text x="168.1" y="101.1">C65</text>
<text x="174.2" y="100.3">VR2</text>
<text x="187.8" y="99.3">J2</text>
<text x="155.3" y="102.4">C66</text>
<text x="168.1" y="103.2">0.1uF</text>
<text x="168.1" y="107.4">C69</text>
<text x="174.2" y="102.4">5K</text>
<text x="176.3" y="105.5">C68</text>
<text x="126.2" y="110.6">C70</text>
<text x="126.2" y="112.7">22uF</text>
<text x="133.3" y="110.8">MX612B</text>
<text x="148" y="108.7">L15</text>
<text x="148" y="112.5">COIL2</text>
<text x="175.3" y="109.7">10nF</text>
<text x="187.8" y="109.5">CON3</text>
<text x="202.7" y="122.1">C57</text>
<text x="202.7" y="124.2">22uF</text>
<text x="121.8" y="126.5">C75</text>
<text x="127.1" y="126.5">0.1uF</text>
<text x="129.2" y="128.6">U12</text>
<text x="148" y="126.5">L16</text>
<text x="148" y="130.3">COIL2</text>
<text x="160" y="127.5">MOTOR</text>
<text x="162" y="130.7">M3</text>
<text x="168.1" y="131.5">C79</text>
<text x="174.2" y="130.7">VR3</text>
<text x="187.8" y="129.6">J3</text>
<text x="222.4" y="126.5">GPCE2P064A MODEL</text>
<text x="155.3" y="132.8">C81</text>
<text x="168.1" y="133.6">0.1uF</text>
<text x="168.1" y="137.8">C84</text>
<text x="174.2" y="132.8">5K</text>
<text x="176.3" y="135.9">C82</text>
<text x="126.2" y="140.9">C85</text>
<text x="126.2" y="143">22uF</text>
<text x="133.3" y="141.2">MX612B</text>
<text x="148" y="139.1">L17</text>
<text x="148" y="142.8">COIL2</text>
<text x="175.3" y="140.1">10nF</text>
<text x="187.8" y="139.9">CON3</text>
<text x="121.8" y="156.9">C90</text>
<text x="127.1" y="156.9">0.1uF</text>
<text x="129.2" y="159">U13</text>
<text x="148" y="156.9">L18</text>
<text x="148" y="160.6">COIL2</text>
<text x="161" y="156.9">MOTOR</text>
<text x="162" y="161.1">M4</text>
<text x="168.1" y="161.9">C91</text>
<text x="174.2" y="161.1">VR4</text>
<text x="187.8" y="160">J6</text>
<text x="108" y="162.5">R98</text>
<text x="109" y="167.8">R99</text>
<text x="112.2" y="162.9">2.2K M4F0</text>
<text x="113.6" y="167.3">2.2K</text>
<text x="155.3" y="163.2">C92</text>
<text x="166.9" y="164.2">0.1uF</text>
<text x="174.2" y="163.2">5K</text>
<text x="176.3" y="166.3">C95</text>
<text x="126.2" y="171.3">C97</text>
<text x="126.2" y="173.4">22uF</text>
<text x="133.3" y="171.5">MX612B</text>
<text x="148" y="169.4">L19</text>
<text x="148" y="173.2">COIL2</text>
<text x="168.1" y="168.2">C96</text>
<text x="175.3" y="170.5">10nF</text>
<text x="187.8" y="170.3">CON3</text>
</g>
<g font-size="1.9">
<text x="132.5" y="33.3">1</text>
<text x="132.5" y="35.3">2</text>
<text x="91.6" y="36.4">1</text>
<text x="91.6" y="38.5">2</text>
<text x="91.6" y="40.6">3</text>
<text x="132.5" y="37.4">3</text>
<text x="132.5" y="39.5">4</text>
<text x="132.5" y="41.6">5</text>
<text x="26.9" y="46.9">D</text>
<text x="91.6" y="42.7">4</text>
<text x="91.6" y="44.8">5</text>
<text x="91.6" y="46.9">6</text>
<text x="132.5" y="43.7">6</text>
<text x="132.5" y="45.8">7</text>
<text x="132.5" y="47.9">8</text>
<text x="263.7" y="46.9">D</text>
<text x="91.6" y="49">7</text>
<text x="91.6" y="51.1">8</text>
<text x="132.5" y="50">9</text>
<text x="125.2" y="69.9">1</text>
<text x="130.4" y="71">VCC</text>
<text x="137.7" y="71">OA</text>
<text x="144.9" y="69.9">8</text>
<text x="161.3" y="68.3" transform="rotate(-90 161.3 68.3)">2</text>
<text x="125.2" y="76.2">4</text>
<text x="125.2" y="72">2</text>
<text x="125.2" y="74.1">3</text>
<text x="130.4" y="77.3">VDD</text>
<text x="130.4" y="73.1">INA</text>
<text x="130.4" y="75.2">INB</text>
<text x="135.2" y="73.1">AGND</text>
<text x="135.4" y="75.2">PGND</text>
<text x="137.9" y="77.3">OB</text>
<text x="144.9" y="74.1">6</text>
<text x="144.9" y="72">7</text>
<text x="144.9" y="76.2">5</text>
<text x="189.1" y="72">1</text>
<text x="189.1" y="74.1">2</text>
<text x="189.1" y="76.2">3</text>
<text x="161.3" y="79.8" transform="rotate(-90 161.3 79.8)">1</text>
<text x="26.9" y="86.7">C</text>
<text x="263.7" y="86.7">C</text>
<text x="215.3" y="95.1">1</text>
<text x="243.4" y="95.1">26 PWM</text>
<text x="125.2" y="100.3">1</text>
<text x="130.4" y="101.3">VCC</text>
<text x="137.7" y="101.3">OA</text>
<text x="144.9" y="100.3">8</text>
<text x="161.3" y="98.7" transform="rotate(-90 161.3 98.7)">2</text>
<text x="215.3" y="97.2">2</text>
<text x="215.3" y="99.3">3</text>
<text x="215.3" y="101.3">4</text>
<text x="220.5" y="96.1">1</text>
<text x="220.5" y="98.2">2</text>
<text x="220.5" y="100.3">3</text>
<text x="237.1" y="100.3">24</text>
<text x="237.1" y="98.2">25</text>
<text x="237.1" y="96.1">26</text>
<text x="243.4" y="101.3">23 M4B0</text>
<text x="243.4" y="99.3">24 M4F0</text>
<text x="243.4" y="97.2">25 SERV</text>
<text x="125.2" y="106.6">4</text>
<text x="125.2" y="102.4">2</text>
<text x="125.2" y="104.5">3</text>
<text x="130.4" y="107.6">VDD</text>
<text x="130.4" y="103.4">INA</text>
<text x="130.4" y="105.5">INB</text>
<text x="135.2" y="103.4">AGND</text>
<text x="135.4" y="105.5">PGND</text>
<text x="137.9" y="107.6">OB</text>
<text x="144.9" y="104.5">6</text>
<text x="144.9" y="102.4">7</text>
<text x="144.9" y="106.6">5</text>
<text x="189.1" y="102.4">1</text>
<text x="189.1" y="104.5">2</text>
<text x="189.1" y="106.6">3</text>
<text x="215.3" y="103.4">5</text>
<text x="215.3" y="105.5">6</text>
<text x="215.3" y="107.6">7</text>
<text x="220.5" y="102.4">4</text>
<text x="220.5" y="104.5">5</text>
<text x="220.5" y="106.6">6</text>
<text x="237.1" y="106.6">21</text>
<text x="237.1" y="104.5">22</text>
<text x="237.1" y="102.4">23</text>
<text x="243.4" y="107.6">20 M2F0</text>
<text x="243.4" y="105.5">21 M3B0</text>
<text x="243.4" y="103.4">22 M3F0</text>
<text x="161.3" y="110.2" transform="rotate(-90 161.3 110.2)">1</text>
<text x="214.2" y="113.9">10</text>
<text x="215.3" y="109.7">8</text>
<text x="215.3" y="111.8">9</text>
<text x="220.5" y="108.7">7</text>
<text x="220.5" y="110.8">8</text>
<text x="220.5" y="112.9">9</text>
<text x="237.1" y="112.9">18</text>
<text x="237.1" y="110.8">19</text>
<text x="237.1" y="108.7">20</text>
<text x="243.4" y="113.9">17 M1B0</text>
<text x="243.4" y="111.8">18 MIC_L</text>
<text x="243.4" y="109.7">19 M2B0</text>
<text x="214.2" y="116">11</text>
<text x="214.2" y="118.1">12</text>
<text x="220.5" y="115">10</text>
<text x="220.5" y="117.1">11</text>
<text x="220.5" y="119.1">12</text>
<text x="237.1" y="119.1">15</text>
<text x="237.1" y="117.1">16</text>
<text x="237.1" y="115">17</text>
<text x="243.4" y="118.1">15 M1F0</text>
<text x="243.4" y="116">16 MIC_R</text>
<text x="214.2" y="120.2">13</text>
<text x="220.5" y="121.2">13</text>
<text x="237.1" y="121.2">14</text>
<text x="243.4" y="120.2">14</text>
<text x="26.9" y="126.5">B</text>
<text x="125.2" y="130.7">1</text>
<text x="130.4" y="131.7">VCC</text>
<text x="137.7" y="131.7">OA</text>
<text x="144.9" y="130.7">8</text>
<text x="161.3" y="129.1" transform="rotate(-90 161.3 129.1)">2</text>
<text x="263.7" y="126.5">B</text>
<text x="125.2" y="137">4</text>
<text x="125.2" y="132.8">2</text>
<text x="125.2" y="134.9">3</text>
<text x="130.4" y="133.8">INA</text>
<text x="130.4" y="135.9">INB</text>
<text x="135.2" y="133.8">AGND</text>
<text x="135.4" y="135.9">PGND</text>
<text x="144.9" y="134.9">6</text>
<text x="144.9" y="132.8">7</text>
<text x="144.9" y="137">5</text>
<text x="189.1" y="132.8">1</text>
<text x="189.1" y="134.9">2</text>
<text x="189.1" y="137">3</text>
<text x="130.4" y="138">VDD</text>
<text x="137.9" y="138">OB</text>
<text x="161.3" y="140.6" transform="rotate(-90 161.3 140.6)">1</text>
<text x="125.2" y="161.1">1</text>
<text x="144.9" y="161.1">8</text>
<text x="161.3" y="159.4" transform="rotate(-90 161.3 159.4)">2</text>
<text x="26.9" y="166.3">A</text>
<text x="125.2" y="167.3">4</text>
<text x="125.2" y="163.2">2</text>
<text x="125.2" y="165.2">3</text>
<text x="130.4" y="164.2">INA</text>
<text x="130.4" y="166.3">INB</text>
<text x="130.4" y="162.1">VCC</text>
<text x="135.2" y="164.2">AGND</text>
<text x="135.4" y="166.3">PGND</text>
<text x="137.7" y="162.1">OA</text>
<text x="144.9" y="165.2">6</text>
<text x="144.9" y="163.2">7</text>
<text x="144.9" y="167.3">5</text>
<text x="189.1" y="163.2">1</text>
<text x="189.1" y="165.2">2Title</text>
<text x="189.1" y="167.3">3</text>
<text x="263.7" y="166.3">A</text>
<text x="130.4" y="168.4">VDD</text>
<text x="137.9" y="168.4">OB</text>
<text x="161.3" y="170.9" transform="rotate(-90 161.3 170.9)">1</text>
<text x="189.9" y="171.5">Size</text>
<text x="200.4" y="171.5">Number</text>
<text x="242.3" y="171.5">Revision</text>
<text x="189.9" y="177.8">Date:</text>
<text x="189.9" y="179.9">File:</text>
<text x="191" y="174.7">A4</text>
<text x="199.4" y="179.9">F:\work\baby monitor\VBM050\VBM050-100.DDB</text>
<text x="199.4" y="177.8">23-Nov-2016</text>
<text x="231.9" y="179.9">Drawn By:</text>
<text x="231.9" y="177.8">Sheet</text>
<text x="237.8" y="177.8">of</text>
</g>
<text font-size="1.9" fill="#00f" x="177.4" y="46.3" transform="rotate(-90 177.4 46.3)">t?</text>
</svg>
